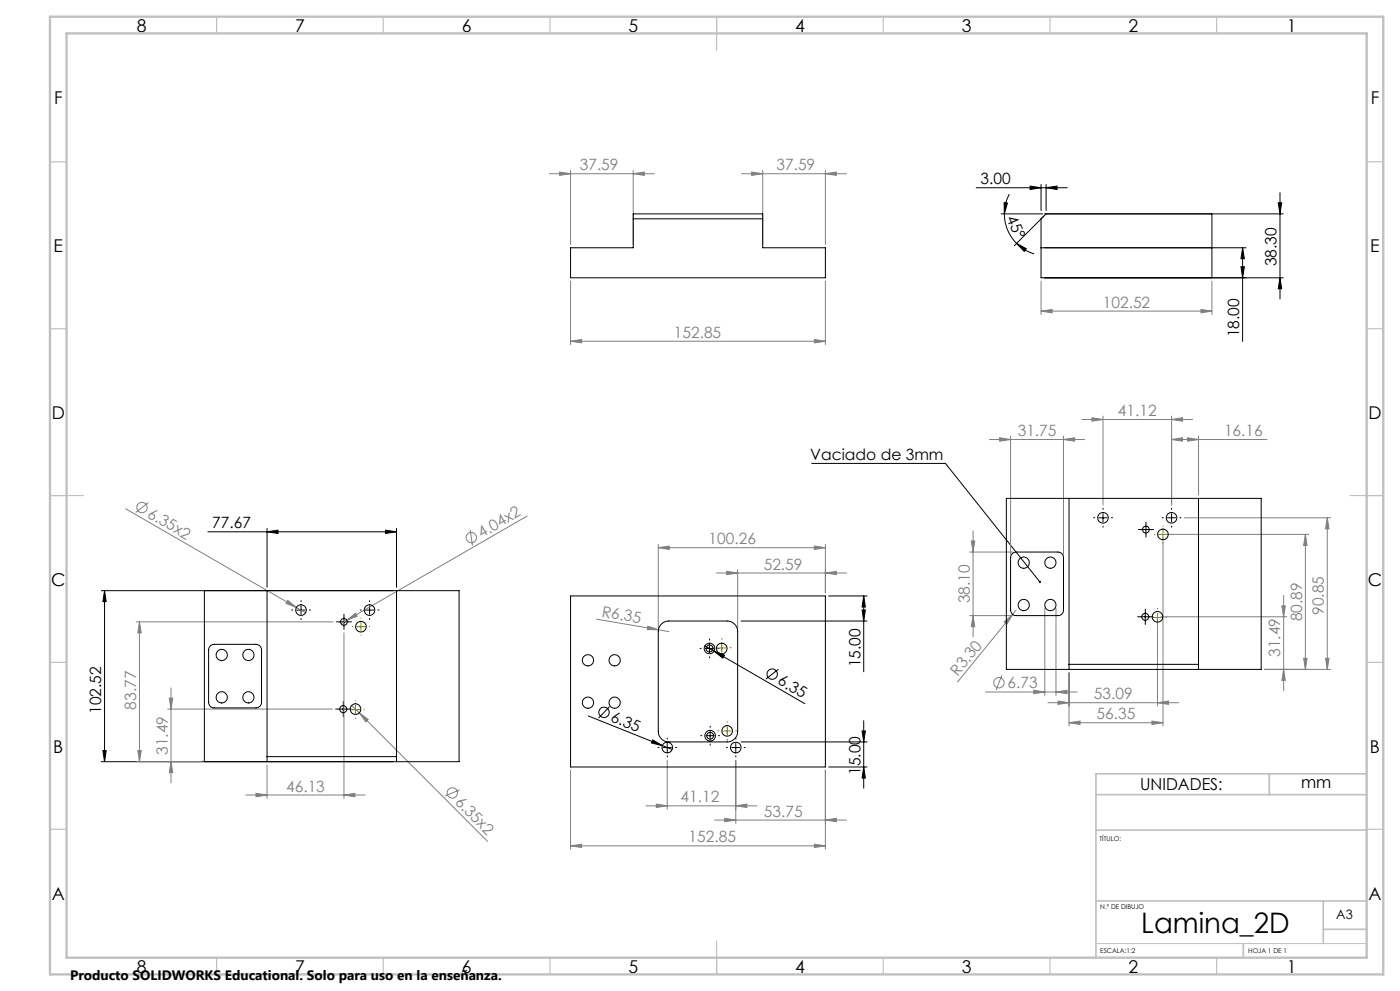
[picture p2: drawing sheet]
<svg xmlns="http://www.w3.org/2000/svg" width="420mm" height="297mm" viewBox="0 0 420 297" stroke-linecap="round" stroke-linejoin="round" font-family="sans-serif">
<g fill="none" stroke="#000" stroke-width=".3">
<path d="M292.8 56.3h27.4M302.8 58.2l-1.2 3.3-.3 2.6M309 55.8l3.3 .5-3.3 .5zM312.3 55.3v7.8M313.8 56.3l3.3-.5v1zM313.8 55.3v7.8M384 57.7v31.9M300.3 64.1h12.5M301.2 60.7l1 .2-.9 3.2zM301.3 64.1a12.4 12.4 0 0 0 3.7 8.9M305 73l2.9 1.5-.6 .8zM305 73l2.8 2.1 2.4 1"/>
<path d="M313.1 64.8l-8.8 8.9M313.3 64.1h71.7M313.3 74.3h60.5M372.3 79.9h1l-.5 3.4zM372.8 74.3l.5 3.2h-1zM372.8 74.3v28M383.5 60.8h1l-.5 3.3zM313.3 83.3h71.7M384 83.3l.5 3.2h-1zM243.5 138.9h40.1l28.4 35.5M62.3 159.4h56.7M80.1 159.4l3.3-.5v1z"/>
<path d="M80.1 158.4v17.6M115.6 158.9l3.4 .5-3.4 .5zM119 158.4v17.6M329.6 155.2h2.5M330.9 153.9v2.5M342.5 158.7h2.5M343.8 157.5v2.5M350.2 155.2h2.5M351.5 153.9v2.5M30.4 177h87.5M31.4 177v51.3M31.4 177l.5 3.3h-1z"/>
<path d="M248.6 178.6h11.5M259.1 178.6l.5 3.3h-1zM259.1 178.6v22.7M89 182.8h2.5M90.3 181.6v2.5M101.9 186.4h2.5M103.2 185.1v2.5M109.6 182.8h2.5M110.9 181.6v2.5M211.5 193.6l29.9 17.3M211.6 194.3h2.5M212.8 193.1v2.5"/>
<path d="M214.2 195.2l3.1 1.2-.5 .8zM222.3 186.1h37.8M258.6 182.8h1l-.5 3.3zM342.3 184.9h2.5M343.6 183.6v2.5M101.7 212.5h2.5M103 211.3v2.5M176.5 214.6l22.2 8.8M182.8 211.8l-3.2 3.4M213 219.2v2.6M233.5 200.6l-3.7 2.9M258.6 219.1h1l-.5 3.3z"/>
<path d="M259.1 216v20.2M30.4 228.3h87.5M30.9 225h1l-.5 3.3zM195.8 221.8l2.9 1.6-3.3-.7zM198.7 223.4l2.9 1.2M198.9 224h2.5M200.2 222.8v2.5M211.8 220.5h2.5M219.5 224h2.5M220.7 222.8v2.5M222.3 222.4h37.8M248.6 229.9h11.5"/>
<path d="M259.1 229.9l.5 3.3h-1z"/>
<circle cx="181.2" cy="213.5" r="1.55"/>
<circle cx="231.7" cy="202" r="1.55"/>
</g>
<g fill="none" stroke="#808080" stroke-width=".3">
<path d="M164.8 52.1h31.5M167.9 51.6l3.3 .5-3.3 .5zM171.2 51.1v22.1M190 52.1l3.3-.5v1zM190 51.1v22.1M222.5 52.1h31.5M225.5 51.6l3.3 .5-3.3 .5zM228.8 51.1v22.1M247.6 52.1l3.3-.5v1zM247.6 51.1v22.1M171.2 84.2v19.1M247.6 84.2v19.1"/>
<path d="M312.3 93.2l3.3-.5v1.1zM312.3 84.2v10.1M312.3 93.2h51.3M360.3 92.7l3.3 .5-3.3 .6zM363.6 84.2v10.1M171.2 102.3l3.3-.6v1.1zM171.2 102.3h76.4M244.3 101.7l3.3 .6-3.3 .5zM296.8 131.7h28.6M299.9 131.2l3.3 .5-3.3 .5zM303.2 130.7v35.4M319.1 131.7l3.3-.5v1z"/>
<path d="M319.1 130.7v35.4M324.6 125.7h33.2M327.6 125.2l3.3 .5-3.3 .5zM330.9 124.7v26.6M351.5 125.7l3.3-.5v1zM351.5 124.7v26.6M351.5 131.7l3.3-.5v1zM351.5 131.7h28.6M356.2 131.2l3.4 .5-3.4 .5zM359.6 130.7v17.6M37.7 152.5l51.2 29.6M44.5 150.6l-3.8 3"/>
<path d="M141 158.7l.7 4.8M158.2 154.7l-54.2 31.2M291.9 159.1v31.7M355.3 155.2h43.9M398.2 155.2l.5 3.3h-1zM398.2 155.2v45.4M86.3 179.9l2.6 2.2-3.1-1.3zM197.5 164.1l3.3-.4v1zM197.5 163.2v25.1M197.5 164.1h50.1M214.9 171.7h39.1M218 171.2l3.3 .5-3.3 .5z"/>
<path d="M221.3 170.7v17.6M244.3 163.7l3.3 .4-3.3 .6zM247.6 171.7l3.3-.5v1zM247.6 163.2v14.4M290.9 165.4h12.9M291.4 162.1h1l-.5 3.3zM348.9 161.1v56.5M349.9 160.2h42.7M385.1 178.5v28.5M391.6 160.2l.5 3.3h-1zM391.6 160.2v40.4M40.9 186.4h59"/>
<path d="M41.8 186.4l.6 3.3h-1.1zM41.8 186.4v41.9M88.9 182.1l2.8 1.6M103.2 189.6v49.7M104 185.9l2.6-2.1 .6 .9zM104 185.9l-1.7 1M178.9 185.6l18.6 3.1M194.3 187.7l3.2 1h-3.3zM197.5 188.7l3.2 .6M290.9 184.5h12.9M291.9 184.5l.5 3.3h-1zM301.3 186.4l2.5-2.3-1.7 2.9z"/>
<path d="M303.8 184.1l-16.5 20.3M304.8 182.8l-1 1.3M313.4 182.3v26.1M316.8 182.3v26.1M347.2 185.9v25.7M348.3 184.9h37.8M384.6 181.6h1l-.5 3.3zM391.1 197.3h1l-.5 3.3zM397.7 197.3h1l-.5 3.3zM50.3 212.5h49.4M50.8 209.2h1l-.5 3.3zM51.3 206.2v28.4"/>
<path d="M105.5 211.4l2.3 2.2M107.8 213.6l2.7 2-.8 .8zM107.8 213.6l38.5 38.6M295.7 207.4h27.4M300.6 202.4l-1.8 4.4M310.1 206.9l3.3 .5-3.3 .5zM314.4 210.6h39.2M316.8 207.4l3.3-.5v1zM317.4 210.1l3.3 .5-3.3 .5zM320.7 216.6l3.3-.5v1zM320.7 201.6v16M320.7 216.6h28.2"/>
<path d="M345.6 216.1l3.3 .5-3.3 .5zM347.2 210.6l3.4-.5v1zM385.1 200.6l.5 3.3h-1zM399.2 200.6h-19.9M40.9 228.3h19.4M41.3 225h1.1l-.6 3.3zM51.3 228.3l.5 3.3h-1zM73.8 238.3h35.7M76.8 237.8l3.3 .5-3.3 .5zM80.1 229.3v10M103.2 238.3l3.3-.5v1zM137.9 236.7l-4.4 1.9"/>
<path d="M171.2 230.9v23.6M200.2 227.9v14.6M220.7 227.9v18.9M247.6 230.9v23.6M171.2 253.5l3.3-.5v1zM171.2 253.5h76.4M193.8 241.5h33.3M196.9 241l3.3 .5-3.3 .5zM214.4 245.8h39.6M217.4 245.2l3.3 .6-3.3 .5zM220.7 241.5l3.3-.5v1zM244.3 253l3.3 .5-3.3 .5z"/>
<path d="M247.6 245.8l3.3-.6v1.1z"/>
<circle cx="42.6" cy="152.1" r="1.55"/>
<circle cx="141.4" cy="161.1" r="1.55"/>
<circle cx="299.7" cy="204.6" r="1.55"/>
<circle cx="135.7" cy="237.6" r="1.57"/>
</g>
<g fill="none" stroke="#000" stroke-width=".3" stroke-dasharray="15.2 1.3 1.3 1.3">
<path d="M328.4 155.2h-.3M330.9 152.7v-.4M330.9 157.7v.3M333.4 155.2h.4M342.5 158.7h-1M343.8 157.5v-1.1M343.8 160v1M345 158.7h1M349 155.2h-.4M351.5 152.7v-.4M351.5 157.7v.3M354 155.2h.3"/>
<path d="M87.8 182.8h-.3M90.3 180.3v-.3M90.3 185.3v.4M92.8 182.8h.4M101.9 186.4h-1M103.2 185.1v-1M103.2 187.6v1M104.4 186.4h1M108.4 182.8h-.4M110.9 180.3v-.3M110.9 185.3v.4M113.4 182.8h.3"/>
<path d="M210.4 194.3h-.4M212.9 191.8v-.3M212.9 196.8v.4M215.4 194.3h.3M342.3 184.8h-1M343.6 183.6v-1.1M343.6 186.1v1M344.8 184.8h1.1M101.7 212.5h-1M103 211.3v-1.1M103 213.8v1M104.2 212.5h1.1"/>
<path d="M213.1 218v-.4M197.7 224h-.3M200.2 221.5v-.3M200.2 226.5v.4M202.7 224h.3M210.6 220.5h-.4M213.1 223v.3M215.6 220.5h.3M218.3 224h-.4M220.8 221.5v-.3M220.8 226.5v.4M223.3 224h.3"/>
</g>
<g fill="none" stroke="#808000" stroke-width=".3" stroke-dasharray="15.2 1.3 1.3 1.3">
<path d="M348.9 157.6h.1M346.4 160.1h-.1M348.9 162.6v.1M351.4 160.1h.1M105.8 187.8h-.1M108.3 185.3v-.1M108.3 190.3v.1M110.8 187.8h.1M214 194.1h-.3M216.5 191.6v-.3M216.5 196.6v.4M219 194.1h.4"/>
<path d="M344.8 185h-.2M347.3 182.5v-.1M347.3 187.5v.2M349.8 185h.1M104.2 212.7h-.2M106.7 210.2v-.1M106.7 215.2v.1M109.2 212.7h.1M215.7 219h-.4M218.2 216.5v-.3M220.7 219h.3M218.2 221.5v.4"/>
</g>
<path d="M348.9 158.9v2.5M347.6 160.2h2.5M107 187.8h2.5M108.3 186.6v2.5M215.3 194.2h2.5M216.5 192.9v2.5M346 185.1h2.5M347.2 183.8v2.5M105.4 212.7h2.5M106.6 211.5v2.5M216.9 219h2.5M218.2 217.8v2.5" fill="none" stroke="#808000" stroke-width=".3"/>
<path d="M328.8 282.8h81.2" fill="none" stroke="#c0c0c0" stroke-width=".3"/>
<g fill="none" stroke="#c0c0c0" stroke-width=".35">
<path d="M65 5v5M115 5v5M165 5v5M215 5v10M265 5v5M315 5v5M365 5v5M15 48.5h5M410 48.5h5M15 98.5h5M410 98.5h5M15 148.5h10"/>
<path d="M405 148.5h10M15 198.5h5M410 198.5h5M15 248.5h5M410 248.5h5M65 287v5M115 287v5M165 287v5M215 282v10M265 287v5M315 287v5M365 287v5"/>
</g>
<path d="M328.8 238.2h81.2M380.8 231.8v6.4M410 231.9h-81.2v55.1M328.8 248.8h81.2M328.8 270h81.2M397 270v12.8M397 278.5h13M373 282.8v4.2" fill="none" stroke="#c0c0c0" stroke-width=".5"/>
<path d="M15 5h400v287h-400zM20 10h390v277h-390z" fill="none" stroke="#c0c0c0" stroke-width=".7"/>
<g fill="#000">
<path d="M311.8 174.1l.4 .1v.5l-.2-.3 .2 .3-.5-.1zM214.2 195.2l3.1 1.2-.5 .8zM195.8 221.8l2.9 1.6-3.3-.7z"/>
<path d="M313.8 56.3l3.3-.5v1zM309 55.8l3.3 .5-3.3 .5z"/>
<path d="M305 73l2.3 2.3 .6-.8zM301.2 60.7l.1 3.4 .9-3.2z"/>
<path d="M383.5 60.8h1l-.5 3.3zM384 83.3l.5 3.2h-1z"/>
<path d="M372.3 79.9h1l-.5 3.4zM372.8 74.3l.5 3.2h-1z"/>
<path d="M115.6 158.9l3.4 .5-3.4 .5zM80.1 159.4l3.3-.5v1z"/>
<path d="M31.4 177l.5 3.3h-1zM30.9 225h1l-.5 3.3z"/>
<path d="M258.6 182.8h1l-.5 3.3zM259.1 178.6l.5 3.3h-1z"/>
<path d="M258.6 219.1h1l-.5 3.3zM259.1 229.9l.5 3.3h-1z"/>
</g>
<g fill="#808080">
<path d="M86.3 179.9l2.6 2.2-3.1-1.3z"/>
<path d="M194.3 187.7l3.2 1h-3.3z"/>
<path d="M104 185.9l2.6-2.1 .6 .9z"/>
<path d="M301.3 186.4l2.5-2.3-1.7 2.9z"/>
<path d="M107.8 213.6l2.7 2-.8 .8z"/>
<path d="M356.2 131.2l3.4 .5-3.4 .5zM351.5 131.7l3.3-.5v1z"/>
<path d="M347.2 210.6l3.4-.5v1zM317.4 210.1l3.3 .5-3.3 .5zM345.6 216.1l3.3 .5-3.3 .5zM320.7 216.6l3.3-.5v1z"/>
<path d="M360.3 92.7l3.3 .5-3.3 .6zM312.3 93.2l3.3-.5v1.1z"/>
<path d="M327.6 125.2l3.3 .5-3.3 .5zM351.5 125.7l3.3-.5v1z"/>
<path d="M244.3 101.7l3.3 .6-3.3 .5zM171.2 102.3l3.3-.6v1.1zM190 52.1l3.3-.5v1zM167.9 51.6l3.3 .5-3.3 .5zM247.6 52.1l3.3-.5v1zM225.5 51.6l3.3 .5-3.3 .5z"/>
<path d="M299.9 131.2l3.3 .5-3.3 .5zM319.1 131.7l3.3-.5v1z"/>
<path d="M41.3 225h1.1l-.6 3.3zM41.8 186.4l.6 3.3h-1.1zM51.3 228.3l.5 3.3h-1zM50.8 209.2h1l-.5 3.3zM397.7 197.3h1l-.5 3.3zM398.2 155.2l.5 3.3h-1z"/>
<path d="M291.4 162.1h1l-.5 3.3zM291.9 184.5l.5 3.3h-1z"/>
<path d="M391.6 160.2l.5 3.3h-1zM391.1 197.3h1l-.5 3.3zM384.6 181.6h1l-.5 3.3zM385.1 200.6l.5 3.3h-1z"/>
<path d="M196.9 241l3.3 .5-3.3 .5zM220.7 241.5l3.3-.5v1zM218 171.2l3.3 .5-3.3 .5zM247.6 171.7l3.3-.5v1zM197.5 164.1l3.3-.4v1zM244.3 163.7l3.3 .4-3.3 .6zM171.2 253.5l3.3-.5v1zM244.3 253l3.3 .5-3.3 .5zM217.4 245.2l3.3 .6-3.3 .5zM247.6 245.8l3.3-.6v1.1z"/>
<path d="M76.8 237.8l3.3 .5-3.3 .5zM103.2 238.3l3.3-.5v1zM310.1 206.9l3.3 .5-3.3 .5zM316.8 207.4l3.3-.5v1z"/>
</g>
<g fill="none" stroke="#000" stroke-width=".3">
<path d="M171.2 74.3h18.8v-10.2h38.8v10.2h18.8v9h-76.4zM190 65.6h38.8M312.3 74.3h51.3M312.3 65.6l1.5-1.5h49.8v19.2h-51.3zM301.9 149.4h76.5v51.2h-76.5zM320.7 149.4v51.2M359.6 149.4v51.2M61.3 177h76.4v51.3h-76.4zM80.1 177v51.3M119 177v51.3M171.2 178.6h76.4v51.3h-76.4zM303.7 165.9l1.1-.5h12.6a1.69 1.69 0 0 1 1.7 1.7v15.7a1.69 1.69 0 0 1-1.7 1.7h-12.6a1.69 1.69 0 0 1-1.6-1.7v-15.7z"/>
<path d="M63.1 193.6l1.1-.5h12.6a1.69 1.69 0 0 1 1.7 1.7v15.7a1.63 1.63 0 0 1-1.7 1.7h-12.6a1.63 1.63 0 0 1-1.6-1.7v-15.7zM198.6 186.9l1.1-.7 1-.1h17.4a3.2 3.2 0 0 1 3.2 3.2v29.9a3.2 3.2 0 0 1-3.2 3.2h-17.4a3.2 3.2 0 0 1-3.2-3.2v-29.9l.3-1.3zM320.7 199.1h38.9M80.1 226.8h38.9"/>
<circle cx="330.9" cy="155.2" r="1.59"/>
<circle cx="343.8" cy="158.7" r="1"/>
<circle cx="351.5" cy="155.2" r="1.59"/>
<circle cx="307.1" cy="168.6" r="1.68"/>
<circle cx="315.1" cy="168.6" r="1.68"/>
<circle cx="348.9" cy="160.2" r="1.59"/>
<circle cx="66.5" cy="196.3" r="1.68"/>
<circle cx="74.5" cy="196.3" r="1.67"/>
<circle cx="90.3" cy="182.8" r="1.59"/>
<circle cx="103.2" cy="186.4" r="1"/>
<circle cx="108.3" cy="187.8" r="1.59"/>
<circle cx="110.9" cy="182.8" r="1.59"/>
<circle cx="176.4" cy="197.9" r="1.68"/>
<circle cx="184.4" cy="197.9" r="1.67"/>
<circle cx="212.8" cy="194.3" r="1.06"/>
<circle cx="212.8" cy="194.3" r="1.59"/>
<circle cx="216.5" cy="194.3" r="1.59"/>
<circle cx="307.1" cy="181.3" r="1.68"/>
<circle cx="315.1" cy="181.3" r="1.68"/>
<circle cx="343.6" cy="184.8" r="1.06"/>
<circle cx="347.3" cy="184.9" r="1.59"/>
<circle cx="66.5" cy="209" r="1.68"/>
<circle cx="74.5" cy="209" r="1.67"/>
<circle cx="103" cy="212.5" r="1.05"/>
<circle cx="106.7" cy="212.5" r="1.59"/>
<circle cx="176.4" cy="210.6" r="1.68"/>
<circle cx="184.4" cy="210.6" r="1.67"/>
<circle cx="218.1" cy="219" r="1.59"/>
<circle cx="200.2" cy="224" r="1.59"/>
<circle cx="213" cy="220.5" r="1.01"/>
<circle cx="213.1" cy="220.5" r="1.59"/>
<circle cx="220.7" cy="224" r="1.59"/>
</g>
<text font-size="8.5" x="342.4" y="279.7">Lamina_2D</text>
<g font-size="5.3">
<text x="41" y="9.5">8</text>
<text x="88.5" y="9.5">7</text>
<text x="138.5" y="9.5">6</text>
<text x="188.5" y="9.5">5</text>
<text x="238.5" y="9.5">4</text>
<text x="288.5" y="9.5">3</text>
<text x="338.5" y="9.5">2</text>
<text x="386" y="9.5">1</text>
<text x="16.2" y="31.2">F</text>
<text x="411.2" y="31.2">F</text>
<text x="16.1" y="75.5">E</text>
<text x="411.1" y="75.5">E</text>
<text x="15.5" y="125.5">D</text>
<text x="410.5" y="125.5">D</text>
<text x="15.4" y="175.5">C</text>
<text x="410.4" y="175.5">C</text>
<text x="16" y="225.5">B</text>
<text x="411" y="225.5">B</text>
<text x="15.5" y="269.7">A</text>
<text x="410.5" y="269.7">A</text>
<text x="41" y="291.5">8</text>
<text x="88.5" y="291.5">7</text>
<text x="138.5" y="291.5">6</text>
<text x="188.5" y="291.5">5</text>
<text x="238.5" y="291.5">4</text>
<text x="288.5" y="291.5">3</text>
<text x="338.5" y="291.5">2</text>
<text x="386" y="291.5">1</text>
</g>
<g font-size="4.9">
<text x="342" y="236.8">UNIDADES:</text>
<text x="390.4" y="236.2">mm</text>
</g>
<g font-size="4.7" fill="#808080">
<text x="173.9" y="51">37.59</text>
<text x="232.9" y="51">37.59</text>
<text x="330.9" y="92.2">102.52</text>
<text x="202.2" y="101.2">152.85</text>
<text x="335.4" y="124.7">41.12</text>
<text x="305.3" y="130.7">31.75</text>
<text x="367.2" y="130.7">16.16</text>
<text x="44" y="154.8" transform="rotate(30 44 154.8)">6.35x2</text>
<text x="144.5" y="161.3" transform="rotate(-30 144.5 161.3)">4.04x2</text>
<text x="212.6" y="163.1">100.26</text>
<text x="229.1" y="170.7">52.59</text>
<text x="180.4" y="184.8" transform="rotate(10 180.4 184.8)">R6.35</text>
<text x="290.9" y="180.8" transform="rotate(-90 290.9 180.8)">38.10</text>
<text x="397.2" y="184.3" transform="rotate(-90 397.2 184.3)">90.85</text>
<text x="390.6" y="186.2" transform="rotate(-90 390.6 186.2)">80.89</text>
<text x="384.1" y="196.8" transform="rotate(-90 384.1 196.8)">31.49</text>
<text x="287.3" y="202.8" transform="rotate(-51 287.3 202.8)">R3.30</text>
<text x="302.3" y="206.3">6.73</text>
<text x="328.2" y="209.6">53.09</text>
<text x="40.9" y="212.7" transform="rotate(-90 40.9 212.7)">83.77</text>
<text x="329" y="215.6">56.35</text>
<text x="50.3" y="226.2" transform="rotate(-90 50.3 226.2)">31.49</text>
<text x="85.8" y="237.2">46.13</text>
<text x="136.3" y="240.7" transform="rotate(45 136.3 240.7)">6.35x2</text>
<text x="204.2" y="240.5">41.12</text>
<text x="229.2" y="244.7">53.75</text>
<text x="206.6" y="252.5">152.85</text>
</g>
<g font-size="4.7">
<text x="294.1" y="55.2">3.00</text>
<text x="301.9" y="65.4" transform="rotate(67 301.9 65.4)">45°</text>
<text x="383" y="79.8" transform="rotate(-90 383 79.8)">38.30</text>
<text x="371.8" y="101" transform="rotate(-90 371.8 101)">18.00</text>
<text x="243.1" y="137.9">Vaciado de 3mm</text>
<text x="63.7" y="158.3">77.67</text>
<text x="258.1" y="200" transform="rotate(-90 258.1 200)">15.00</text>
<text x="233" y="204.8" transform="rotate(30 233 204.8)">6.35</text>
<text x="30.4" y="214" transform="rotate(-90 30.4 214)">102.52</text>
<text x="183" y="216" transform="rotate(22 183 216)">6.35</text>
<text x="258.1" y="232.2" transform="rotate(-90 258.1 232.2)">15.00</text>
</g>
<text font-size="4.1" x="21" y="293.7">Producto SOLIDWORKS Educational. Solo para uso en la enseñanza.</text>
<text font-size="3.9" x="400.9" y="275.5">A3</text>
<g font-size="2">
<text x="329.9" y="251.9">TÍTULO:</text>
<text x="330.1" y="272.5">N.º DE DIBUJO</text>
<text x="330.1" y="285.6">ESCALA:1:2</text>
<text x="374.5" y="285.6">HOJA 1 DE 1</text>
</g>
</svg>
